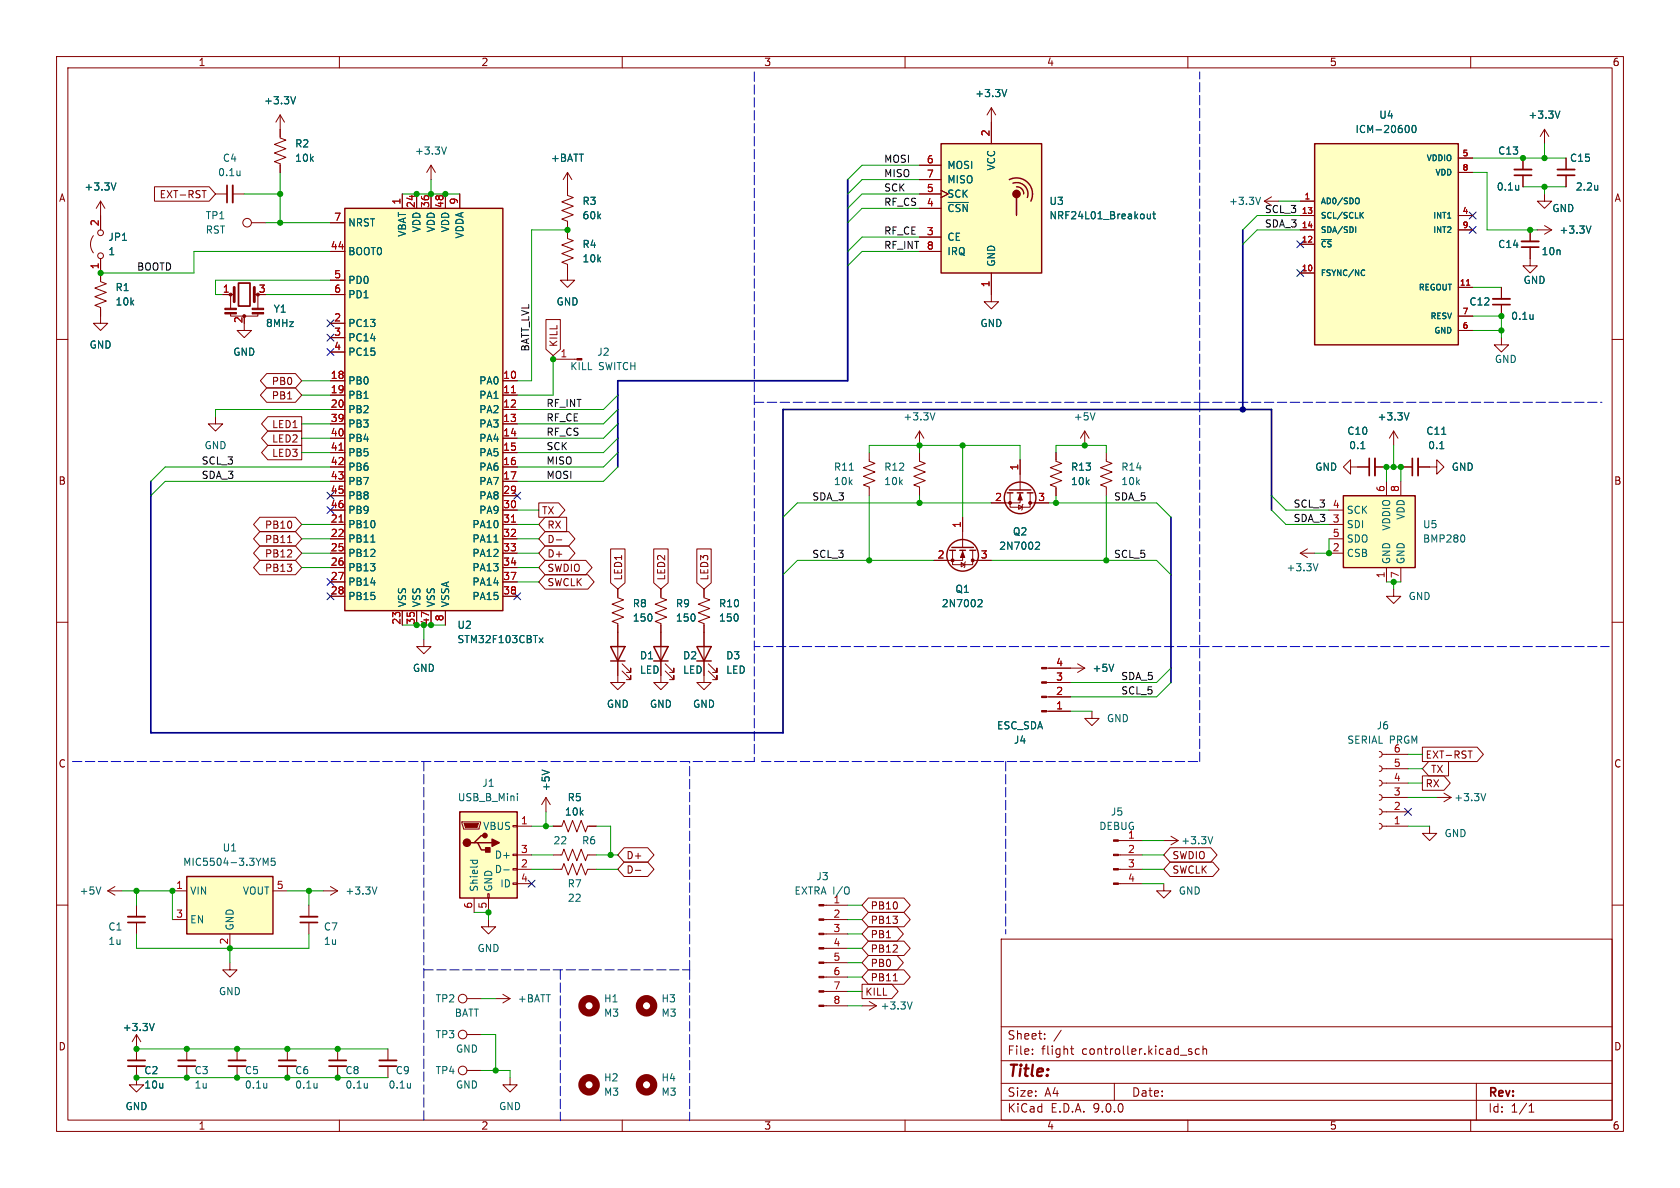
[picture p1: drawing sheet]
<svg xmlns="http://www.w3.org/2000/svg" width="297mm" height="210mm" viewBox="0 0 297 210" stroke-linecap="round" stroke-linejoin="round" font-family="sans-serif">
<g fill="none" stroke="#840000" stroke-width=".18">
<path d="M10 10h277v190h-277zM12 12h273v186h-273zM60 10v2M110 10v2M160 10v2M210 10v2M260 10v2M44.4 39.4h2.6M273 22.9l-.7 1.2M273 22.9l.8 1.2M273 22.9v2.5M276.9 27.9v2.1"/>
<path d="M276.9 31v2M10 60h2M285 60h2M178.6 87.1v2.6h3.5v-2.6M180.1 89.3l.6 .4-.6 .3zM180.3 87.1v1.8h-5M180.3 81.3v5.3M180.8 89.2l-.1 .1v.7l-.1 .2M182.1 88.9h3.3M240 82.6h2.1M243.1 82.6h2M10 110h2"/>
<path d="M285 110h2M97.8 151.1h1.5l.4-1 .8 2 .7-2 .8 2 .7-2 .8 2 .4-1h1.5M197.7 148.6h4.2M197.7 151.1h4.2M197.7 153.7h4.2M197.7 156.2h4.2M205.7 156.2v1.3h1.3l-1.3 1.3-1.2-1.3h1.2M10 160h2M24.1 160v2.1M24.1 163.1v2M40.6 170.2v1.3h1.3l-1.3 1.2-1.2-1.2h1.2M177 166h108v32h-108z"/>
<path d="M285 160h2M60 198v2M110 198v2M160 198v2M177 194.5h108M177 191.5h108M177 187.5h108M177 181.5h108M182.5 186.3v.1M182.5 185.5v.1M184.7 183.6v.1M184.7 182.8v.1"/>
<path d="M187.6 182.1l-1.3 2M189.2 185.4h.6M189.5 184.9v1.3l.3 .2M197 191.5v3M210 198v2M210.3 185.4l.4 .1M210.3 185.9l.4 .1v.2l-.2 .2h-.3M212 185.5l-.4-.1-.3 .3v.4l.2 .2h.5M212.7 185.5l.2-.1 .3 .1 .1 .9M212.7 184.9v1.5M260 198v2M261 191.5v6.5"/>
<path d="M270.3 196.6h.9M270.3 195.5l.4-.4v1.5"/>
<circle cx="43.7" cy="39.4" r=".76"/>
</g>
<path d="M275.3 31h3.1M242.1 81v3.1M22.6 163.1h3.1" fill="none" stroke="#840000" stroke-width=".3"/>
<path d="M275.3 30h3.1M243.1 81v3.1M22.6 162.1h3.1" fill="none" stroke="#840000" stroke-width=".33"/>
<path d="M275.8 19.6l-.5 1.3M282.5 32.8v.8M282.5 33.5h-.1M240.6 79.3h.7M183.2 95.8l.5 .1 .1 .3-.8 .9h.8" fill="none" stroke="#006464" stroke-width=".18"/>
<g fill="none" stroke="#840000" stroke-width=".25">
<path d="M178.1 87.1h1M178.4 86.6h3.8M179.8 87.1h1M181.6 87.1h1"/>
<circle cx="180.3" cy="88" r="2.79"/>
</g>
<g fill="#840000" stroke="#840000" stroke-width=".18">
<path d="M180.3 87.4l.4 1h-.7z"/>
<path d="M196.8 148.5h.9v.2h-.9z"/>
<path d="M196.8 151h.9v.3h-.9z"/>
<path d="M196.8 153.5h.9v.3h-.9z"/>
<path d="M196.8 156.1h.9v.2h-.9z"/>
<circle cx="182.1" cy="88.9" r=".25"/>
<circle cx="178.6" cy="88.9" r=".25"/>
</g>
<path d="M232.4 25.4h25.4v35.6h-25.4z" fill="#ffffc2"/>
<path d="M232.4 25.4h25.4v35.6h-25.4z" fill="none" stroke="#840000" stroke-width=".25"/>
<g fill="none" stroke="#840000" stroke-width=".18">
<path d="M38.1 34.3h2M41.1 34.3h2.1M229.9 35.6h2.5M229.9 38.1h2.5M257.8 38.1h2.5M257.8 27.9h2.5M257.8 30.5h2.5M269.2 27.9v2.1M269.2 31v2M273 34.3v1.3h1.3l-1.3 1.2-1.2-1.2h1.2M273 39.9l1.3 .7M229.9 40.6h2.5"/>
<path d="M229.9 43.2h2.5M229.9 48.3h2.5M257.8 40.6h2.5M257.8 50.8h2.5M257.8 55.9h2.5M257.8 58.4h2.5M271.8 40.6h2.5M274.3 40.6l-1.3 .8M186.7 80v1.5l1 .4-2 .8 2 .7-2 .8 2 .8-2 .7 1 .4v1.5M243.8 137.9l.4 .2 .1 .3-.1 .4-.4 .1M243.8 135.4l.4 .1 .1 .4-.1 .3-.4 .2M243.8 132.8l.4 .2 .1 .4-.1 .3-.4 .2"/>
<path d="M244.3 138.4h4.6M244.3 135.9h4.6M244.3 133.4h4.6M96.5 141l-.7 1.2M96.5 141l.8 1.2M96.5 141v2.5M243.8 145.5l.4 .2 .1 .4-.1 .3-.4 .2M243.8 143l.4 .2 .1 .3-.1 .4-.4 .1M243.8 140.5l.4 .1 .1 .4-.1 .3-.4 .2M244.3 146.1h4.6M244.3 143.5h4.6M244.3 141h4.6"/>
<path d="M254 141h2.5M255.3 140.2l1.2 .8M256.5 141l-1.2 .7M68.6 185.4v2.1M68.6 188.5v2"/>
</g>
<g fill="none" stroke="#006464" stroke-width=".18">
<path d="M42.4 30.2v.9M42.4 30.9v.1M240.1 35l.2 .3v.6l-.2 .1M240.6 38l.4 .6M241 37.5l-.6 .6M248.8 22.2a.79 .79 0 0 1 0 1.2M249.7 22.3l.2-.1a.68 .68 0 0 1 .5 .6 .68 .68 0 0 1-.5 .6l-.2-.1-.1-.3zM268.5 32.8v.8M268.5 33.5h-.1M281.3 39.9l-.5 1.3M233.6 42.3h1.8M239.7 40.1v1"/>
<path d="M241.1 47.7l.2 .1M241.3 48.6l-.2 .1M95.8 136.1l1.3 .4M262.7 140.3l-.5 1.2M72.6 191.5v.8M72.6 192.2l-.1 .1"/>
</g>
<path d="M259.3 50.4h.6" fill="none" stroke="#a90000" stroke-width=".18"/>
<path d="M40.1 32.8v3M267.7 31h3.1M67.1 188.5h3" fill="none" stroke="#840000" stroke-width=".3"/>
<path d="M41.1 32.8v3M267.7 30h3.1M67.1 187.5h3" fill="none" stroke="#840000" stroke-width=".33"/>
<path d="M33 154.9h15.3v10.2h-15.3z" fill="#ffffc2"/>
<path d="M33 154.9h15.3v10.2h-15.3z" fill="none" stroke="#840000" stroke-width=".25"/>
<g fill="none" stroke="#840000" stroke-width=".18">
<path d="M223.5 35.6l1.3 .7M223.5 35.6h2.6M224.8 34.8l-1.3 .8M265.4 59.7v1.3h1.3l-1.3 1.2-1.2-1.2h1.2M265.4 50.8v2M265.4 53.8v2.1M270.5 43.7v3.3h1.3l-1.3 1.3-1.3-1.3h1.3M270.5 40.6v2.1M189.2 118.1h2.6M190.5 117.3l1.3 .8M191.8 118.1l-1.3 .8M246.4 104.1v1.3h1.2l-1.2 1.3-1.3-1.3h1.3"/>
<path d="M19 157.5h2.6M19 157.5l1.3 .7M20.3 156.7l-1.3 .8M30.5 157.5h2.5M48.3 157.5h2.5M97.8 153.7h1.5l.4-1 .8 2 .7-2 .8 2 .7-2 .8 2 .4-1h1.5M205.7 148.6h2.6M207 147.8l1.3 .8M208.3 148.6l-1.3 .8M252.7 146.1v1.2h1.3l-1.3 1.3-1.2-1.3h1.2M30.5 162.6h2.5M40.6 165.1v2.5"/>
<path d="M82.5 176.5h2.6M86.4 162.6v1.2h1.2l-1.2 1.3-1.3-1.3h1.3M87.6 176.5h2.6M88.9 175.8l1.3 .7M90.2 176.5l-1.3 .8M59.7 185.4v2.1M59.7 188.5v2M82.5 182.9h2.6M82.5 189.2h2.6M90.2 190.5v1.3h1.2l-1.2 1.2-1.3-1.2h1.3"/>
<circle cx="81.8" cy="176.5" r=".76"/>
<circle cx="81.8" cy="182.9" r=".76"/>
<circle cx="81.8" cy="189.2" r=".76"/>
</g>
<path d="M222.8 34.9l-.4 1.2M271 55.6v.9M271 56.3v.1M196.9 117.4l-.4 1.3M17.8 156.8l-.4 1.3M46.5 151.7l.5 .9 .4-.9v1.3M48.6 151.7h-.6l-.1 .6 .2-.1 .4 .1 .2 .1-.1 .5-.2 .1-.5-.1M214.4 147.9l-.4 1.3M64.9 191.5v.8M64.9 192.2v.1" fill="none" stroke="#006464" stroke-width=".18"/>
<g fill="none" stroke="#840000" stroke-width="1.3">
<circle cx="104.1" cy="177.8" r="1.27"/>
<circle cx="114.3" cy="177.8" r="1.27"/>
<circle cx="104.1" cy="191.8" r="1.27"/>
<circle cx="114.3" cy="191.8" r="1.27"/>
</g>
<path d="M263.9 53.8h3.1M269 43.7h3M58.2 188.5h3" fill="none" stroke="#840000" stroke-width=".3"/>
<path d="M263.9 52.8h3.1M269 42.7h3M58.2 187.5h3" fill="none" stroke="#840000" stroke-width=".33"/>
<path d="M237.5 87.6h12.7v12.7h-12.7z" fill="#ffffc2"/>
<path d="M237.5 87.6h12.7v12.7h-12.7z" fill="none" stroke="#840000" stroke-width=".25"/>
<g fill="none" stroke="#840000" stroke-width=".18">
<path d="M76.2 29.2l-.8 1.3M76.2 29.2l.8 1.3M76.2 29.2v2.6M100.3 33v1.5l1 .4-2 .8 2 .7-2 .8 2 .8-2 .7 1 .4v1.5M39.4 52.1h1.9M40.8 55.4v.5h4.8v-.5M40.8 52.1v2.4M43.2 57.2v1.2h1.2l-1.2 1.3-1.3-1.3h1.3M45.1 52.1h.6M45.6 52.1v2.5M38.1 73.7v1.2h1.3l-1.3 1.3-1.3-1.3h1.3M97.8 63.5h4.2"/>
<path d="M246.4 76.2l-.8 1.3M246.4 76.2l.7 1.3M246.4 76.2v2.5M229.9 97.8h2.5M229.9 97.8l1.2 .8M231.1 97l-1.2 .8M234.9 90.2h2.6M234.9 92.7h2.6M234.9 95.3h2.6M234.9 97.8h2.6M238.8 82.6v-1.3l-1.3 1.3 1.3 1.2v-1.2h1.2M245.1 85.1v2.5"/>
<path d="M247.6 85.1v2.5M247.6 82.6h2.1M250.7 82.6h3.3v-1.3l1.3 1.3-1.3 1.2v-1.2M245.1 100.3v2.6M247.6 100.3v2.6M57.1 157.5h2.6M58.4 156.7l1.3 .8M59.7 157.5l-1.3 .7M97.8 146.1h1.5l.4-1.1 .8 2.1 .7-2.1 .8 2.1 .7-2.1 .8 2.1 .4-1h1.5M54.6 160v2.1M54.6 163.1v2M145.6 160h4.3"/>
<path d="M145.6 162.6h4.3M145.6 165.1h4.3M145.6 167.6h4.3M145.6 170.2h4.3M145.6 172.7h4.3M145.6 175.3h4.3M145.6 177.8h4.3M152.4 177.8h2.5M153.7 177l1.2 .8M154.9 177.8l-1.2 .8"/>
</g>
<path d="M78.9 26l-.4 1.2M249.1 73l-.4 1.2M254.5 79.3h.8M254.9 76.8h.7M233 99.6l-.4 1.3M258.8 94.6l.1 .4-.1 .8M66.6 156.8l-.4 1.3M150.1 157v.9M161.3 177.1l-.5 1.3" fill="none" stroke="#006464" stroke-width=".18"/>
<g fill="#840000" stroke="#840000" stroke-width=".18">
<path d="M144.8 159.9h.8v.2h-.8z"/>
<path d="M144.8 162.4h.8v.3h-.8z"/>
<path d="M144.8 165h.8v.2h-.8z"/>
<path d="M144.8 167.5h.8v.3h-.8z"/>
<path d="M144.8 170.1h.8v.2h-.8z"/>
<path d="M144.8 172.6h.8v.2h-.8z"/>
<path d="M144.8 175.1h.8v.3h-.8z"/>
<path d="M144.8 177.7h.8v.2h-.8z"/>
<path d="M102 63.4h.9v.2h-.9z"/>
<path d="M39.8 54.5h2v.2h-2z"/>
<path d="M39.8 55.2h2v.3h-2z"/>
<path d="M44.6 54.5h2v.2h-2z"/>
<path d="M44.6 55.2h2v.3h-2z"/>
<circle cx="40.8" cy="52.1" r=".25"/>
<circle cx="43.2" cy="55.9" r=".25"/>
</g>
<path d="M42.2 50h2v4.1h-2zM249.7 81v3.1M53.1 163.1h3" fill="none" stroke="#840000" stroke-width=".3"/>
<path d="M250.7 81v3.1M53.1 162.1h3" fill="none" stroke="#840000" stroke-width=".33"/>
<path d="M41.4 50.8v2.5M45 50.8v2.5" fill="none" stroke="#840000" stroke-width=".51"/>
<path d="M81.3 143.5h10.1v15.3h-10.1z" fill="#ffffc2"/>
<path d="M81.3 143.5h10.1v15.3h-10.1zM83.8 149h.7l.6 1.2h1.3M84.5 149h2.5M85.7 147.7h-.6l-1.3 1.3h-.6" fill="none" stroke="#840000" stroke-width=".25"/>
<g fill="none" stroke="#840000" stroke-width=".18">
<path d="M100.3 30.5l-.7 1.3M100.3 30.5l.8 1.3M100.3 30.5v2.5M100.3 40.6v1.6l1 .3-2 .8 2 .8-2 .7 2 .8-2 .8 1 .3v2.8h1.3l-1.3 1.3-1.2-1.3h1.2M74.9 113v1.3h1.3l-1.3 1.3-1.2-1.3h1.2M81.7 145.3h3.3v.2l-.3 1.1h-2.8zM83.8 158.8v2.5M86.2 158h.3v.8h-.3zM86.4 158.8v2.5M90.7 145.9h.7v.3h-.7zM90.7 151h.7v.3h-.7zM90.7 153.5h.7v.3h-.7z"/>
<path d="M90.7 156.1h.7v.2h-.7zM91.4 146.1h2.6M91.4 151.1h2.6M91.4 153.7h2.6M91.4 156.2h2.6M24.1 182.9v4.6M24.1 188.5v2M24.1 182.9l-.7 1.3M24.1 182.9l.8 1.3"/>
</g>
<path d="M82 145.5h2.6l-.3 .8h-2z" fill="#840000" stroke="#840000" stroke-width=".18"/>
<g fill="#840000" stroke="#840000" stroke-width=".25">
<path d="M85.9 149.9h.7v.7h-.7z"/>
<path d="M87 148.3l1.3 .7-1.3 .6z"/>
<circle cx="82.5" cy="149" r=".63"/>
<circle cx="85.7" cy="147.7" r=".38"/>
</g>
<path d="M83.1 152.1h1.3M83.6 152.1v.3M84.3 152.1l.1 .3M89.1 153.8h.9M91.5 140.3v.1M91.5 140.7v.8M27.3 180.9l-.5 1.3" fill="none" stroke="#006464" stroke-width=".18"/>
<path d="M22.6 188.5h3.1" fill="none" stroke="#840000" stroke-width=".3"/>
<path d="M22.6 187.5h3.1" fill="none" stroke="#840000" stroke-width=".33"/>
<path d="M61 36.8h27.9v71.2h-27.9z" fill="#ffffc2"/>
<path d="M61 36.8h27.9v71.2h-27.9zM107.9 114.3h2.6l-1.3 2.5zM107.9 116.8h2.6" fill="none" stroke="#840000" stroke-width=".25"/>
<g fill="none" stroke="#840000" stroke-width=".18">
<path d="M58.4 39.4h2.6M71.1 34.3v2.5M73.7 34.3v2.5M76.2 34.3v2.5M78.7 34.3v2.5M81.3 34.3v2.5M58.4 44.5h2.6M58.4 49.5h2.6M58.4 52.1h2.6M58.4 57.2h2.6M58.4 59.7h2.6M58.4 62.2h2.6"/>
<path d="M58.4 67.3h2.6M58.4 69.9h2.6M58.4 72.4h2.6M58.4 74.9h2.6M58.4 77.5h2.6M88.9 67.3h2.5M88.9 69.9h2.5M88.9 72.4h2.5M88.9 74.9h2.5M88.9 77.5h2.5M58.4 80h2.6M58.4 82.6h2.6"/>
<path d="M58.4 85.1h2.6M58.4 87.6h2.6M58.4 90.2h2.6M58.4 92.7h2.6M58.4 95.3h2.6M58.4 97.8h2.6M88.9 80h2.5M88.9 82.6h2.5M88.9 85.1h2.5M88.9 87.6h2.5M88.9 90.2h2.5M88.9 92.7h2.5"/>
<path d="M88.9 95.3h2.5M88.9 97.8h2.5M58.4 100.3h2.6M58.4 102.9h2.6M58.4 105.4h2.6M71.1 108v2.5M73.7 108v2.5M76.2 108v2.5M78.7 108v2.5M88.9 100.3h2.5M88.9 102.9h2.5M88.9 105.4h2.5"/>
<path d="M109.2 104.1v1.6l1 .3-2 .8 2 .8-2 .7 2 .8-2 .8 1 .3v9.2M110 118.6l1.5 1.5v-.7v.7h-.8M110 117.3l1.5 1.6v-.8v.8h-.8M116.8 104.1v1.6l1.1 .3-2.1 .8 2.1 .8-2.1 .7 2.1 .8-2.1 .8 1 .3v1.6M116.8 119.4v1.3h1.3l-1.3 1.2-1.2-1.2h1.2M124.5 104.1v1.6l1 .3-2.1 .8 2.1 .8-2.1 .7 2.1 .8-2.1 .8 1.1 .3v1.6"/>
</g>
<path d="M59.9 79.6h.8M90.4 69.4h.7M59.9 92.3h.8M90.4 92.3h.7" fill="none" stroke="#a90000" stroke-width=".18"/>
<path d="M65.6 95.8h.7M87.3 95.8h.7M95.3 112.8l.7 .8M96 112.8l-.7 .8" fill="none" stroke="#006464" stroke-width=".18"/>
<path d="M166.4 25.4h17.7v22.9h-17.7z" fill="#ffffc2"/>
<g fill="none" stroke="#840000" stroke-width=".25">
<path d="M166.4 25.4h17.7v22.9h-17.7zM178.4 31.8a2.84 2.84 0 0 1 3.3 .5 2.84 2.84 0 0 1 .5 3.3M179.1 32.4a1.99 1.99 0 0 1 2 .5 1.99 1.99 0 0 1 .5 2M179.7 33a1.23 1.23 0 0 1 1.3 1.3M179.7 34.9v3.2M167.9 97.3h1M168.3 96.8h3.8M169.7 97.3h1M171.4 97.3h1.1M115.6 114.3h2.5l-1.3 2.5zM115.6 116.8h2.5M123.2 114.3h2.5l-1.2 2.5z"/>
<path d="M123.2 116.8h2.5"/>
<circle cx="170.2" cy="98.2" r="2.79"/>
</g>
<circle cx="179.7" cy="34.3" r=".63" fill="#840000" stroke="#840000" stroke-width=".25"/>
<g fill="none" stroke="#840000" stroke-width=".18">
<path d="M175.3 19.1v6.3M175.3 19.1l-.8 1.2M175.3 19.1l.7 1.2M17.8 35.6v5M17.8 35.6l-.8 1.2M17.8 35.6l.7 1.2M27.3 33h9.7l1.1 1.3-1.1 1.3h-9.7zM35.7 33.7h.7M49.5 20.3v4.1l1 .4-2 .7 2 .8-2 .8 2 .7-2 .8 1 .4v1.5M49.5 20.3l-.7 1.3M49.5 20.3l.8 1.3M58.4 39.4h2.6"/>
<path d="M71.1 34.3v2.5M73.7 34.3v2.5M76.2 34.3v2.5M78.7 34.3v2.5M81.3 34.3v2.5M100.3 33v1.3M100.3 39.4v2.5M162.6 29.2h3.8M162.6 31.8h3.8M162.6 34.3h3.8M162.6 36.8h3.8M166.4 33.7l1.2 .6-1.2 .6"/>
<path d="M229.9 35.6h2.5M229.9 38.1h2.5M257.8 38.1h2.5M257.8 27.9h2.5M257.8 30.5h2.5M269.2 27.9v2.1M269.2 31v2M276.9 27.9v2.1M276.9 31v2M16.5 41.7a2.54 2.54 0 0 0 0 3M17.8 45.7v4.1l1 .4-2 .7 2 .8-2 .8 2 .7-2 .8 1 .4v2.8h1.2l-1.2 1.2-1.3-1.2h1.3M39.4 52.1h1.2"/>
<path d="M58.4 44.5h2.6M58.4 52.1h2.6M58.4 49.5h2.6M58.4 57.2h2.6M58.4 59.7h2.6M96.5 56.5h2.6v5.3l-1.3 1.1-1.3-1.1zM100.3 47v1.3M162.6 41.9h3.8M162.6 44.5h3.8M175.3 48.3v5h1.2l-1.2 1.3-1.3-1.3h1.3M229.9 40.6h2.5M229.9 43.2h2.5"/>
<path d="M229.9 48.3h2.5M257.8 40.6h2.5M257.8 50.8h2.5M257.8 55.9h2.5M257.8 58.4h2.5M265.4 50.8v2M265.4 53.8v2.1M270.5 40.6v2.1M270.5 43.7v2M47.1 66h5.1l1.1 1.3-1.1 1.3h-5.1l-1.1-1.3zM47.1 68.6h5.1l1.1 1.3-1.1 1.2h-5.1l-1.1-1.2zM47.3 73.7h6v2.5h-6l-1.1-1.3z"/>
<path d="M47.3 76.2h6v2.5h-6l-1.1-1.2zM47.3 78.7h6v2.6h-6l-1.1-1.3zM58.4 62.2h2.6M58.4 67.3h2.6M58.4 69.9h2.6M58.4 72.4h2.6M58.4 74.9h2.6M58.4 77.5h2.6M88.9 67.3h2.5M88.9 69.9h2.5M88.9 72.4h2.5M88.9 74.9h2.5"/>
<path d="M88.9 77.5h2.5M162.6 76.2v2.5M162.6 76.2l-.8 1.3M162.6 76.2l.7 1.3M191.8 76.2l-.8 1.3M191.8 76.2l.7 1.3M191.8 76.2v2.5M45.9 99.1h6.3l1.1 1.2-1.1 1.3h-6.3l-1.1-1.3zM45.9 91.4h6.3l1.1 1.3-1.1 1.3h-6.3l-1.1-1.3zM45.9 96.5h6.3l1.1 1.3-1.1 1.3h-6.3l-1.1-1.3zM45.9 94h6.3l1.1 1.3-1.1 1.2h-6.3l-1.1-1.2zM50.8 95.9h.8"/>
<path d="M58.4 82.6h2.6M58.4 80h2.6M58.4 85.1h2.6M58.4 87.6h2.6M58.4 90.2h2.6M58.4 92.7h2.6M58.4 95.3h2.6M58.4 97.8h2.6M88.9 82.6h2.5M88.9 80h2.5M88.9 85.1h2.5M88.9 87.6h2.5"/>
<path d="M88.9 90.2h2.5M88.9 92.7h2.5M88.9 95.3h2.5M88.9 97.8h2.5M95.2 88.9h3.6l1.1 1.3-1.1 1.2h-3.6zM96.4 91.4h3.8v2.6h-3.8l-1.2-1.3zM96.4 94h4.1l1.1 1.3-1.1 1.2h-4.1l-1.2-1.2zM96.4 99.1h7.2l1.1 1.2-1.1 1.3h-7.2l-1.2-1.3zM96.4 96.5h4.1l1.1 1.3-1.1 1.3h-4.1l-1.2-1.3zM98.4 95.4h.9M107.9 97h2.6v6l-1.3 1.1-1.3-1.1zM115.6 97h2.5v6l-1.3 1.1-1.2-1.1z"/>
<path d="M123.2 97h2.5v6l-1.2 1.1-1.3-1.1zM153.7 80v1.5l1 .4-2 .8 2 .7-2 .8 2 .8-2 .7 1 .4v1.5M162.6 80v1.5l1 .4-2.1 .8 2.1 .7-2.1 .8 2.1 .8-2.1 .7 1.1 .4v1.5M168.4 97.3v2.5h3.6v-2.5M169.9 99.4l.7 .4-.7 .4zM170.2 97.3v1.8h-5.1M170.2 91.4v5.4M170.7 99.3l-.1 .1v.8l-.2 .1M172 99.1h3.3M175.3 88.9h2.5M180.3 81.3v2.5M182.9 88.9h2.5"/>
<path d="M186.7 80v1.3M186.7 86.4v1.2M195.6 80v1.5l1 .4-2 .8 2 .7-2 .8 2 .8-2 .7 1 .4v1.5M240 82.6h2.1M243.1 82.6h2M247.6 82.6h2.1M250.7 82.6h2M58.4 100.3h2.6M58.4 102.9h2.6M58.4 105.4h2.6M71.1 108v2.5M73.7 108v2.5"/>
<path d="M76.2 108v2.5M78.7 108v2.5M88.9 100.3h2.5M88.9 102.9h2.5M88.9 105.4h2.5M96.4 101.6h7.5l1.1 1.3-1.1 1.2h-7.5l-1.2-1.2zM109.2 116.8v3.9h1.3l-1.3 1.2-1.3-1.2h1.3M109.2 104.1v1.3M109.2 110.5v3.8M116.8 104.1v1.3M116.8 110.5v8.9M117.6 118.6l1.5 1.5v-.7v.7h-.7"/>
<path d="M117.6 117.3l1.5 1.6v-.8v.8h-.7M124.5 110.5v10.2h1.2l-1.2 1.2-1.3-1.2h1.3M124.5 104.1v1.3M125.2 118.6l1.5 1.5v-.7v.7h-.7M125.2 117.3l1.5 1.6v-.8v.8h-.7M185 118.1h4.2M185 125.7h4.2M185 123.2h4.2M185 120.7h4.2M193 125.7v1.3h1.3l-1.3 1.3-1.2-1.3h1.2M251.5 137.2h3.8l1.1 1.2-1.1 1.3h-3.8zM251.5 132.1h9.6l1.2 1.3-1.2 1.2h-9.6z"/>
<path d="M252.6 134.6h3.5v2.6h-3.5l-1.1-1.3zM259.5 132.8h.8M97.8 146.1h1.3M104.1 146.1h1.3M110.3 152.4h4.2l1.1 1.3-1.1 1.2h-4.2l-1.1-1.2zM110.3 149.9h4.2l1.1 1.2-1.1 1.3h-4.2l-1.1-1.3zM112.3 153.9h1M153.5 158.7h6.3l1.1 1.3-1.1 1.3h-6.3l-1.1-1.3zM206.9 152.4h7.5l1.1 1.3-1.1 1.2h-7.5l-1.2-1.2zM206.9 149.9h7.2l1.1 1.2-1.1 1.3h-7.2l-1.2-1.3zM152.4 174h5.3l1.1 1.3-1.1 1.2h-5.3zM153.5 161.3h6.3l1.1 1.3-1.1 1.2h-6.3l-1.1-1.2z"/>
<path d="M153.5 163.8h5.1l1.1 1.3-1.1 1.3h-5.1l-1.1-1.3zM153.5 171.4h6.3l1.1 1.3-1.1 1.3h-6.3l-1.1-1.3zM153.5 166.4h6.3l1.1 1.2-1.1 1.3h-6.3l-1.1-1.3zM153.5 168.9h5.1l1.1 1.3-1.1 1.3h-5.1l-1.1-1.3zM157.9 173.4h.7M24.1 188.5v3.3h1.3l-1.3 1.2-1.2-1.2h1.2M24.1 185.4v2.1M33 185.4v2.1M33 188.5v2M41.9 185.4v2.1M41.9 188.5v2M50.8 185.4v2.1"/>
<path d="M50.8 188.5v2"/>
<circle cx="17.8" cy="41.1" r=".51"/>
<circle cx="17.8" cy="45.2" r=".51"/>
</g>
<g fill="none" stroke="#006464" stroke-width=".18">
<path d="M52.3 17.1l-.5 1.3M178 15.8l-.4 1.3M275.8 19.6l-.5 1.3M20.5 32.3l-.4 1.3M167.6 35.8h3.6M202.8 37.8l.1 .8 .3 .1 .2-.1M203.4 37.8v.9M203.8 37.8h.5M204 37.4v1.1l.3 .2M240.1 35l.2 .3v.6l-.2 .1M240.6 38l.4 .6M241 37.5l-.6 .6"/>
<path d="M248.8 22.2a.79 .79 0 0 1 0 1.2M249.7 22.3l.2-.1a.68 .68 0 0 1 .5 .6 .68 .68 0 0 1-.5 .6l-.2-.1-.1-.3zM268.5 32.8v.8M268.5 33.5h-.1M281.3 39.9l-.5 1.3M282.5 32.8v.8M282.5 33.5h-.1M233.6 42.3h1.8M239.7 40.1v1M241.1 47.7l.2 .1M241.3 48.6l-.2 .1M271 55.6v.9"/>
<path d="M271 56.3v.1M165.3 73l-.4 1.2M193.6 73l-.4 1.2M240.6 79.3h.7M249.1 73l-.4 1.2M254.5 79.3h.8M254.9 76.8h.7M65.6 95.8h.7M87.3 95.8h.7M150.2 83.1h.7M183.2 95.8l.5 .1 .1 .3-.8 .9h.8M95.3 112.8l.7 .8"/>
<path d="M96 112.8l-.7 .8M173.1 106l.4 .1 .1 .3-.8 .9h.8M196.9 117.4l-.4 1.3M95.8 136.1l1.3 .4M27.3 180.9l-.5 1.3M47.2 191.5v.8M47.2 192.2l-.1 .1M56.1 191.5v.8M56.1 192.2l-.1 .1"/>
</g>
<g fill="#840000" stroke="#840000" stroke-width=".18">
<path d="M184.1 125.6h.9v.3h-.9z"/>
<path d="M184.1 123.1h.9v.2h-.9z"/>
<path d="M184.1 120.5h.9v.3h-.9z"/>
<path d="M184.1 118h.9v.2h-.9z"/>
<path d="M170.2 97.5l.4 1.1h-.8z"/>
<circle cx="172" cy="99.1" r=".25"/>
<circle cx="168.4" cy="99.1" r=".25"/>
</g>
<path d="M31.5 188.5h3M40.4 188.5h3M49.3 188.5h3" fill="none" stroke="#840000" stroke-width=".3"/>
<path d="M31.5 187.5h3M40.4 187.5h3M49.3 187.5h3" fill="none" stroke="#840000" stroke-width=".33"/>
<g fill="none" stroke="#0000c2" stroke-width=".18" stroke-dasharray="1.7 .6">
<path d="M133.3 12.7v121.9M133.3 71.1h78.8M212.1 71.1h71.1M212.1 71.1v-58.4M212.1 71.1v43.2M212.1 114.3h-78.8M212.1 114.3h72.4M74.9 134.6v63.5M133.3 134.6h-120.6M134.6 134.6h77.5M177.8 134.6v30.5M212.1 134.6v-20.3"/>
<path d="M74.9 171.5h47M99.1 171.5v26.6M121.9 171.5v-36.9M121.9 171.5v26.6"/>
</g>
<path d="M149.9 31.8v35.5h-40.7v15.3M219.7 40.6v31.8M26.7 85.1v44.4h111.7v-57.1h86.4v17.8M207 91.4v29.3" fill="none" stroke="#000084" stroke-width=".3"/>
<g fill="none" stroke="#009600" stroke-width=".18">
<path d="M43.2 34.3h6.3M47 39.4h11.4M49.5 30.5v8.9M71.1 34.3h10.2M76.2 31.8v2.5M162.6 34.3h-10.2l-2.5 2.5M162.6 36.8h-10.2l-2.5 2.6M162.6 31.8h-10.2l-2.5 2.5M162.6 29.2h-10.2l-2.5 2.6M226.1 35.6h3.8M229.9 38.1h-7.7l-2.5 2.5M260.3 27.9h16.6"/>
<path d="M260.3 30.5h2.6v10.1h8.9M269.2 33h7.7M273 25.4v2.5M273 33v1.3M47 52.1h11.4M58.4 44.5h-24.1v3.8h-16.5M58.4 49.5h-20.3v2.6h1.3M100.3 40.6h-6.3v26.7h-2.6M162.6 44.5h-10.2l-2.5 2.5M162.6 41.9h-10.2l-2.5 2.6M229.9 40.6h-7.7l-2.5 2.6M260.3 55.9h5.1v3.8"/>
<path d="M260.3 58.4h5.1M260.3 50.8h5.1M53.3 69.9h5.1M53.3 77.5h5.1M53.3 67.3h5.1M53.3 74.9h5.1M58.4 72.4h-20.3v1.3M97.8 62.9v7h-6.4M109.2 74.9l-2.5 2.6h-15.3M109.2 77.5l-2.5 2.5h-15.3M109.2 72.4l-2.5 2.5h-15.3M109.2 69.9l-2.5 2.5h-15.3"/>
<path d="M162.6 78.7v1.3M170.2 78.7v12.7M246.4 78.7v3.9M53.3 80h5.1M53.3 97.8h5.1M53.3 92.7h5.1M53.3 95.3h5.1M58.4 82.6h-29.2l-2.5 2.5M58.4 85.1h-29.2l-2.5 2.5M91.4 97.8h3.8M91.4 92.7h3.8M91.4 90.2h3.8"/>
<path d="M91.4 95.3h3.8M109.2 80l-2.5 2.6h-15.3M109.2 82.6l-2.5 2.5h-15.3M153.7 80v-1.3h26.6v2.6M153.7 87.6v11.5M162.6 87.6v1.3M165.1 99.1h-24.1l-2.6 2.5M175.3 88.9h-34.3l-2.6 2.5M175.3 99.1h29.2l2.5 2.5M185.4 88.9h19.1l2.5 2.5M186.7 80v-1.3h8.9v1.3M186.7 87.6v1.3"/>
<path d="M195.6 87.6v11.5M224.8 90.2l2.5 2.5h7.6M224.8 87.6l2.5 2.6h7.6M234.9 95.3v2.5h-2.5M245.1 85.1v-2.5h2.5v2.5M53.3 100.3h5.1M71.1 110.5h3.8v2.5M76.2 110.5h2.5M91.4 102.9h3.8M91.4 100.3h3.8M207 118.1l-2.5 2.6h-15.3M245.1 102.9h2.5"/>
<path d="M246.4 102.9v1.2M189.2 125.7h3.8M207 120.7l-2.5 2.5h-15.3M248.9 135.9h2.6M248.9 133.4h2.6M248.9 138.4h2.6M21.6 157.5h8.9v5.1M24.1 157.5v2.5M50.8 157.5h6.3M54.6 157.5v2.5M94 146.1h3.8M94 151.1h3.8"/>
<path d="M94 153.7h3.8M96.5 143.5v2.6M105.4 146.1h2.5v5M105.4 151.1h3.8M105.4 153.7h3.8M201.9 151.1h3.8M201.9 153.7h3.8M201.9 148.6h3.8M201.9 156.2h3.8M248.9 146.1h3.8M248.9 141h5.1M24.1 165.1v2.5h30.5v-2.5"/>
<path d="M40.6 167.6v2.6M83.8 161.3h2.6v1.3M85.1 176.5h2.5M149.9 167.6h2.5M149.9 160h2.5M149.9 162.6h2.5M149.9 170.2h2.5M149.9 165.1h2.5M149.9 175.3h2.5M149.9 177.8h2.5M149.9 172.7h2.5M24.1 185.4h44.5"/>
<path d="M24.1 190.5h44.5M85.1 189.2h5.1v1.3M85.1 182.9h2.5v6.3"/>
</g>
<g fill="none" stroke="#000084" stroke-width=".18">
<path d="M259.7 37.5l1.3 1.2M261 37.5l-1.3 1.2M57.8 59.1l1.2 1.2M57.8 56.5l1.2 1.3M59 59.1l-1.2 1.2M59 56.5l-1.2 1.3M229.3 42.6l1.2 1.2M229.3 47.7l1.2 1.2M230.5 42.6l-1.2 1.2M230.5 47.7l-1.2 1.2M259.7 40l1.3 1.2M261 40l-1.3 1.2"/>
<path d="M57.8 61.6l1.2 1.2M59 61.6l-1.2 1.2M57.8 89.6l1.2 1.2M57.8 87l1.2 1.2M59 89.6l-1.2 1.2M59 87l-1.2 1.2M90.8 87l1.2 1.2M92 87l-1.2 1.2M57.8 102.3l1.2 1.2M57.8 104.8l1.2 1.2M59 102.3l-1.2 1.2M59 104.8l-1.2 1.2"/>
<path d="M90.8 104.8l1.2 1.2M92 104.8l-1.2 1.2M93.4 155.6l1.2 1.2M94.6 155.6l-1.2 1.2M248.3 142.9l1.2 1.2M249.5 142.9l-1.2 1.2"/>
</g>
<path d="M259.3 50.4h.6M59.9 79.6h.8M90.4 69.4h.7M59.9 92.3h.8M90.4 92.3h.7" fill="none" stroke="#a90000" stroke-width=".18"/>
<g fill="#009600" stroke="#009600" stroke-width=".18">
<circle cx="273" cy="27.9" r=".46"/>
<circle cx="273" cy="33" r=".46"/>
<circle cx="269.2" cy="27.9" r=".46"/>
<circle cx="270.5" cy="40.6" r=".46"/>
<circle cx="186.7" cy="88.9" r=".46"/>
<circle cx="191.8" cy="78.7" r=".46"/>
<circle cx="245.1" cy="82.6" r=".46"/>
<circle cx="246.4" cy="82.6" r=".46"/>
<circle cx="234.9" cy="97.8" r=".46"/>
<circle cx="246.4" cy="102.9" r=".46"/>
<circle cx="195.6" cy="99.1" r=".46"/>
<circle cx="265.4" cy="58.4" r=".46"/>
<circle cx="247.6" cy="82.6" r=".46"/>
<circle cx="265.4" cy="55.9" r=".46"/>
<circle cx="153.7" cy="99.1" r=".46"/>
<circle cx="170.2" cy="78.7" r=".46"/>
<circle cx="162.6" cy="78.7" r=".46"/>
<circle cx="162.6" cy="88.9" r=".46"/>
<circle cx="24.1" cy="190.5" r=".46"/>
<circle cx="41.9" cy="190.5" r=".46"/>
<circle cx="41.9" cy="185.4" r=".46"/>
<circle cx="33" cy="190.5" r=".46"/>
<circle cx="50.8" cy="185.4" r=".46"/>
<circle cx="59.7" cy="185.4" r=".46"/>
<circle cx="33" cy="185.4" r=".46"/>
<circle cx="24.1" cy="157.5" r=".46"/>
<circle cx="24.1" cy="185.4" r=".46"/>
<circle cx="50.8" cy="190.5" r=".46"/>
<circle cx="59.7" cy="190.5" r=".46"/>
<circle cx="54.6" cy="157.5" r=".46"/>
<circle cx="30.5" cy="157.5" r=".46"/>
<circle cx="40.6" cy="167.6" r=".46"/>
<circle cx="96.5" cy="146.1" r=".46"/>
<circle cx="87.6" cy="189.2" r=".46"/>
<circle cx="86.4" cy="161.3" r=".46"/>
<circle cx="107.9" cy="151.1" r=".46"/>
<circle cx="17.8" cy="48.3" r=".46"/>
<circle cx="73.7" cy="34.3" r=".46"/>
<circle cx="78.7" cy="34.3" r=".46"/>
<circle cx="76.2" cy="34.3" r=".46"/>
<circle cx="97.8" cy="63.5" r=".46"/>
<circle cx="100.3" cy="40.6" r=".46"/>
<circle cx="73.7" cy="110.5" r=".46"/>
<circle cx="76.2" cy="110.5" r=".46"/>
<circle cx="49.5" cy="34.3" r=".46"/>
<circle cx="49.5" cy="39.4" r=".46"/>
</g>
<circle cx="219.7" cy="72.4" r=".46" fill="#000084" stroke="#000084" stroke-width=".18"/>
<text font-size="2.8" fill="#840000" x="178" y="190.9">Title:</text>
<g font-size="2.1" fill="#840000">
<text x="178" y="184">Sheet:</text>
<text x="178" y="186.7">File:</text>
<text x="184.1" y="186.7">flight</text>
<text x="191.3" y="186.7">controller.kicad_sch</text>
<text x="178" y="196.9">KiCad</text>
<text x="178" y="194.1">Size:</text>
<text x="184.7" y="194.1">A4</text>
<text x="185.7" y="196.9">E.D.A.</text>
<text x="193.3" y="196.9">9.0.0</text>
<text x="200" y="194.1">Date:</text>
<text x="263" y="194.3">Rev:</text>
<text x="263" y="196.9">Id:</text>
<text x="267.1" y="196.9">1/1</text>
</g>
<g font-size="1.8" fill="#840000">
<text x="35" y="11.9">1</text>
<text x="85" y="11.9">2</text>
<text x="135" y="11.9">3</text>
<text x="185" y="11.9">4</text>
<text x="235" y="11.9">5</text>
<text x="285" y="11.9">6</text>
<text x="10.3" y="35.9">A</text>
<text x="28.1" y="35.2">EXT-RST</text>
<text x="285.3" y="35.9">A</text>
<text x="98.7" y="61.4" transform="rotate(-90 98.7 61.4)">KILL</text>
<text x="48" y="68.3">PB0</text>
<text x="48" y="70.8">PB1</text>
<text x="48" y="75.9">LED1</text>
<text x="48" y="78.4">LED2</text>
<text x="48" y="81">LED3</text>
<text x="10.3" y="85.9">B</text>
<text x="285.3" y="85.9">B</text>
<text x="46.7" y="93.7">PB10</text>
<text x="95.7" y="91.1">TX</text>
<text x="96.7" y="93.7">RX</text>
<text x="46.7" y="101.3">PB13</text>
<text x="46.7" y="98.7">PB12</text>
<text x="46.7" y="96.2">PB11</text>
<text x="96.7" y="96.2">D-</text>
<text x="96.7" y="101.3">SWDIO</text>
<text x="96.7" y="98.7">D+</text>
<text x="96.7" y="103.8">SWCLK</text>
<text x="110.2" y="102.7" transform="rotate(-90 110.2 102.7)">LED1</text>
<text x="117.8" y="102.7" transform="rotate(-90 117.8 102.7)">LED2</text>
<text x="125.4" y="102.7" transform="rotate(-90 125.4 102.7)">LED3</text>
<text x="10.3" y="135.9">C</text>
<text x="251.9" y="134.3">EXT-RST</text>
<text x="252.9" y="136.8">TX</text>
<text x="285.3" y="135.9">C</text>
<text x="251.9" y="139.4">RX</text>
<text x="110.6" y="154.6">D-</text>
<text x="110.6" y="152.1">D+</text>
<text x="207.2" y="154.6">SWCLK</text>
<text x="207.2" y="152.1">SWDIO</text>
<text x="153.8" y="161">PB10</text>
<text x="153.8" y="163.5">PB13</text>
<text x="153.8" y="166.1">PB1</text>
<text x="153.8" y="173.7">PB11</text>
<text x="153.8" y="168.6">PB12</text>
<text x="153.8" y="171.1">PB0</text>
<text x="152.9" y="176.2">KILL</text>
<text x="10.3" y="185.9">D</text>
<text x="285.3" y="185.9">D</text>
<text x="35" y="199.9">1</text>
<text x="85" y="199.9">2</text>
<text x="135" y="199.9">3</text>
<text x="185" y="199.9">4</text>
<text x="235" y="199.9">5</text>
<text x="285" y="199.9">6</text>
</g>
<g font-size="1.8" fill="#006464">
<text x="172.3" y="17.4">+3.3V</text>
<text x="46.6" y="18.6">+3.3V</text>
<text x="239.5" y="23.7">ICM-20600</text>
<text x="243.7" y="21.2">U4</text>
<text x="270.1" y="21.2">+3.3V</text>
<text x="39.3" y="28.8">C4</text>
<text x="52.1" y="26.3">R2</text>
<text x="52.1" y="28.8">10k</text>
<text x="73.3" y="27.5">+3.3V</text>
<text x="97.3" y="28.8">+BATT</text>
<text x="264.8" y="27.5">C13</text>
<text x="277.5" y="28.8">C15</text>
<text x="14.8" y="33.9">+3.3V</text>
<text x="38.5" y="31.3">0.1u</text>
<text x="167.4" y="30.1">MOSI</text>
<text x="167.4" y="32.6">MISO</text>
<text x="167.4" y="35.2">SCK</text>
<text x="176.1" y="30.2" transform="rotate(-90 176.1 30.2)">VCC</text>
<text x="264.5" y="33.9">0.1u</text>
<text x="278.5" y="33.9">2.2u</text>
<text x="36.3" y="39">TP1</text>
<text x="36.3" y="41.5">RST</text>
<text x="61.5" y="40.2">NRST</text>
<text x="72" y="42" transform="rotate(-90 72 42)">VBAT</text>
<text x="74.5" y="41.2" transform="rotate(-90 74.5 41.2)">VDD</text>
<text x="77.1" y="41.2" transform="rotate(-90 77.1 41.2)">VDD</text>
<text x="79.6" y="41.2" transform="rotate(-90 79.6 41.2)">VDD</text>
<text x="102.9" y="36.4">R3</text>
<text x="102.9" y="39">60k</text>
<text x="167.4" y="37.7">~{CSN}</text>
<text x="185.4" y="36.4">U3</text>
<text x="185.4" y="39">NRF24L01_Breakout</text>
<text x="217.2" y="36.4">+3.3V</text>
<text x="274.3" y="37.7">GND</text>
<text x="275.6" y="41.5">+3.3V</text>
<text x="19.1" y="42.8">JP1</text>
<text x="19.1" y="45.3">1</text>
<text x="61.5" y="45.3">BOOT0</text>
<text x="82.1" y="42.3" transform="rotate(-90 82.1 42.3)">VDDA</text>
<text x="102.9" y="44">R4</text>
<text x="102.9" y="46.6">10k</text>
<text x="167.4" y="42.8">CE</text>
<text x="167.4" y="45.3">IRQ</text>
<text x="176.1" y="47.2" transform="rotate(-90 176.1 47.2)">GND</text>
<text x="264.8" y="44">C14</text>
<text x="272.4" y="45.3">10n</text>
<text x="20.3" y="51.7">R1</text>
<text x="61.5" y="50.4">PD0</text>
<text x="61.5" y="52.9">PD1</text>
<text x="269.2" y="50.4">GND</text>
<text x="20.3" y="54.2">10k</text>
<text x="46.9" y="58">8MHz</text>
<text x="48.3" y="55.5">Y1</text>
<text x="61.5" y="58">PC13</text>
<text x="98.3" y="54.2">GND</text>
<text x="173.2" y="58">GND</text>
<text x="259.7" y="54.2">C12</text>
<text x="267.1" y="56.7">0.1u</text>
<text x="15.7" y="61.8">GND</text>
<text x="41.1" y="63.1">GND</text>
<text x="61.5" y="60.6">PC14</text>
<text x="61.5" y="63.1">PC15</text>
<text x="100.7" y="65.6">KILL</text>
<text x="105.5" y="63.1">J2</text>
<text x="105.8" y="65.6">SWITCH</text>
<text x="264.2" y="64.4">GND</text>
<text x="61.5" y="68.2">PB0</text>
<text x="61.5" y="70.7">PB1</text>
<text x="84.6" y="68.2">PA0</text>
<text x="84.6" y="70.7">PA1</text>
<text x="61.5" y="73.3">PB2</text>
<text x="61.5" y="75.8">PB3</text>
<text x="84.6" y="73.3">PA2</text>
<text x="84.6" y="75.8">PA3</text>
<text x="159.6" y="74.5">+3.3V</text>
<text x="189.7" y="74.5">+5V</text>
<text x="238.1" y="77.1">C10</text>
<text x="243.4" y="74.5">+3.3V</text>
<text x="252.1" y="77.1">C11</text>
<text x="36.1" y="79.6">GND</text>
<text x="61.5" y="78.3">PB4</text>
<text x="61.5" y="80.9">PB5</text>
<text x="61.5" y="83.4">PB6</text>
<text x="84.6" y="78.3">PA4</text>
<text x="84.6" y="80.9">PA5</text>
<text x="84.6" y="83.4">PA6</text>
<text x="147.3" y="83.4">R11</text>
<text x="156.2" y="83.4">R12</text>
<text x="189.2" y="83.4">R13</text>
<text x="198.1" y="83.4">R14</text>
<text x="232.4" y="83.4">GND</text>
<text x="238.4" y="79.6">0.1</text>
<text x="252.4" y="79.6">0.1</text>
<text x="256.5" y="83.4">GND</text>
<text x="61.5" y="86">PB7</text>
<text x="61.5" y="88.5">PB8</text>
<text x="84.6" y="86">PA7</text>
<text x="84.6" y="88.5">PA8</text>
<text x="147.3" y="86">10k</text>
<text x="156.2" y="86">10k</text>
<text x="189.2" y="86">10k</text>
<text x="198.1" y="86">10k</text>
<text x="61.5" y="91">PB9</text>
<text x="61.5" y="93.6">PB10</text>
<text x="83.4" y="93.6">PA10</text>
<text x="84.6" y="91">PA9</text>
<text x="179" y="94.8">Q2</text>
<text x="238" y="91">SCK</text>
<text x="238" y="93.6">SDI</text>
<text x="246" y="93.9" transform="rotate(-90 246 93.9)">VDDIO</text>
<text x="248.5" y="92" transform="rotate(-90 248.5 92)">VDD</text>
<text x="251.5" y="93.6">U5</text>
<text x="61.5" y="96.1">PB11</text>
<text x="61.5" y="98.7">PB12</text>
<text x="61.5" y="101.2">PB13</text>
<text x="83.4" y="96.1">PA11</text>
<text x="83.4" y="98.7">PA12</text>
<text x="83.4" y="101.2">PA13</text>
<text x="176.5" y="97.4">2N7002</text>
<text x="227.3" y="101.2">+3.3V</text>
<text x="238" y="96.1">SDO</text>
<text x="238" y="98.7">CSB</text>
<text x="246" y="99.8" transform="rotate(-90 246 99.8)">GND</text>
<text x="248.5" y="99.8" transform="rotate(-90 248.5 99.8)">GND</text>
<text x="251.5" y="96.1">BMP280</text>
<text x="61.5" y="103.7">PB14</text>
<text x="61.5" y="106.3">PB15</text>
<text x="72" y="107.4" transform="rotate(-90 72 107.4)">VSS</text>
<text x="74.5" y="107.4" transform="rotate(-90 74.5 107.4)">VSS</text>
<text x="77.1" y="107.4" transform="rotate(-90 77.1 107.4)">VSS</text>
<text x="79.6" y="107.4" transform="rotate(-90 79.6 107.4)">VSSA</text>
<text x="83.4" y="103.7">PA14</text>
<text x="83.4" y="106.3">PA15</text>
<text x="111.8" y="107.5">R8</text>
<text x="119.4" y="107.5">R9</text>
<text x="127" y="107.5">R10</text>
<text x="166.4" y="107.5">2N7002</text>
<text x="168.8" y="105">Q1</text>
<text x="248.9" y="106.3">GND</text>
<text x="80.8" y="113.9">STM32F103CBTx</text>
<text x="80.8" y="111.4">U2</text>
<text x="111.8" y="110.1">150</text>
<text x="119.4" y="110.1">150</text>
<text x="127" y="110.1">150</text>
<text x="72.9" y="119">GND</text>
<text x="113" y="116.8">D1</text>
<text x="113" y="119.3">LED</text>
<text x="120.7" y="116.8">D2</text>
<text x="120.7" y="119.3">LED</text>
<text x="128.3" y="116.8">D3</text>
<text x="128.3" y="119.3">LED</text>
<text x="193" y="119">+5V</text>
<text x="107.2" y="125.3">GND</text>
<text x="114.8" y="125.3">GND</text>
<text x="122.4" y="125.3">GND</text>
<text x="176.2" y="129.1">ESC_SDA</text>
<text x="179.1" y="131.7">J4</text>
<text x="195.6" y="127.9">GND</text>
<text x="238.1" y="131.7">SERIAL PRGM</text>
<text x="243.3" y="129.1">J6</text>
<text x="80.8" y="141.8">USB_B_Mini</text>
<text x="85.2" y="139.3">J1</text>
<text x="97.4" y="140" transform="rotate(-90 97.4 140)">+5V</text>
<text x="100.3" y="141.8">R5</text>
<text x="257" y="141.8">+3.3V</text>
<text x="85.3" y="146.9">VBUS</text>
<text x="97.7" y="149.5">22</text>
<text x="99.8" y="144.4">10k</text>
<text x="102.8" y="149.5">R6</text>
<text x="194.2" y="146.9">DEBUG</text>
<text x="196.3" y="144.4">J5</text>
<text x="199.3" y="148.3">1</text>
<text x="208.7" y="149.5">+3.3V</text>
<text x="255.3" y="148.2">GND</text>
<text x="32.3" y="153.3">MIC5504-3.3YM5</text>
<text x="39.3" y="150.7">U1</text>
<text x="87.4" y="152">D+</text>
<text x="87.4" y="154.5">D-</text>
<text x="144.2" y="155.8">J3</text>
<text x="14" y="158.3">+5V</text>
<text x="33.5" y="158.3">VIN</text>
<text x="42.8" y="158.3">VOUT</text>
<text x="61" y="158.3">+3.3V</text>
<text x="84.7" y="157.7" transform="rotate(-90 84.7 157.7)">Shield</text>
<text x="87.2" y="157.7" transform="rotate(-90 87.2 157.7)">GND</text>
<text x="88.3" y="157.1">ID</text>
<text x="100.3" y="157.1">R7</text>
<text x="100.3" y="159.6">22</text>
<text x="140.4" y="158.3">EXTRA I/O</text>
<text x="208.3" y="158.3">GND</text>
<text x="19.1" y="164.7">C1</text>
<text x="19.1" y="167.2">1u</text>
<text x="33.5" y="163.4">EN</text>
<text x="41.5" y="164.6" transform="rotate(-90 41.5 164.6)">GND</text>
<text x="57.2" y="164.7">C7</text>
<text x="57.2" y="167.2">1u</text>
<text x="84.3" y="168.5">GND</text>
<text x="38.6" y="176.1">GND</text>
<text x="76.9" y="177.4">TP2</text>
<text x="80.3" y="179.9">BATT</text>
<text x="91.4" y="177.4">+BATT</text>
<text x="106.7" y="179.9">M3</text>
<text x="106.7" y="177.4">H1</text>
<text x="116.8" y="179.9">M3</text>
<text x="116.8" y="177.4">H3</text>
<text x="155.6" y="178.7">+3.3V</text>
<text x="21.6" y="182.5">+3.3V</text>
<text x="76.9" y="183.7">TP3</text>
<text x="25.4" y="190.1">C2</text>
<text x="34.3" y="190.1">C3</text>
<text x="43.2" y="190.1">C5</text>
<text x="52.1" y="190.1">C6</text>
<text x="61" y="190.1">C8</text>
<text x="69.9" y="190.1">C9</text>
<text x="76.9" y="190.1">TP4</text>
<text x="80.5" y="186.3">GND</text>
<text x="106.7" y="191.4">H2</text>
<text x="116.8" y="191.4">H4</text>
<text x="22.1" y="196.4">GND</text>
<text x="25.4" y="192.6">10u</text>
<text x="34.3" y="192.6">1u</text>
<text x="43.2" y="192.6">0.1u</text>
<text x="52.1" y="192.6">0.1u</text>
<text x="61" y="192.6">0.1u</text>
<text x="68.6" y="192.6">0.1u</text>
<text x="80.5" y="192.6">GND</text>
<text x="88.1" y="196.4">GND</text>
<text x="106.7" y="193.9">M3</text>
<text x="116.8" y="193.9">M3</text>
</g>
<g font-size="1.8" fill="#0f0f0f">
<text x="156.2" y="28.9">MOSI</text>
<text x="156.2" y="33.9">SCK</text>
<text x="156.2" y="31.4">MISO</text>
<text x="156.2" y="36.5">RF_CS</text>
<text x="156.2" y="41.6">RF_CE</text>
<text x="223.5" y="37.8">SCL_3</text>
<text x="223.5" y="40.3">SDA_3</text>
<text x="24.1" y="47.9">BOOTD</text>
<text x="156.2" y="44.1">RF_INT</text>
<text x="93.6" y="62.2" transform="rotate(-90 93.6 62.2)">BATT_LVL</text>
<text x="96.5" y="74.6">RF_CE</text>
<text x="96.5" y="72">RF_INT</text>
<text x="96.5" y="77.1">RF_CS</text>
<text x="35.6" y="82.2">SCL_3</text>
<text x="96.5" y="82.2">MISO</text>
<text x="96.5" y="79.7">SCK</text>
<text x="35.6" y="84.7">SDA_3</text>
<text x="96.5" y="84.7">MOSI</text>
<text x="143.5" y="88.6">SDA_3</text>
<text x="196.8" y="88.6">SDA_5</text>
<text x="228.6" y="89.8">SCL_3</text>
<text x="228.6" y="92.4">SDA_3</text>
<text x="143.5" y="98.7">SCL_3</text>
<text x="196.8" y="98.7">SCL_5</text>
<text x="198.1" y="120.3">SDA_5</text>
<text x="198.1" y="122.8">SCL_5</text>
</g>
<g font-size="1.8" fill="#a90000">
<text x="163.8" y="29">6</text>
<text x="175" y="24.2" transform="rotate(-90 175 24.2)">2</text>
<text x="163.8" y="31.5">7</text>
<text x="163.8" y="34">5</text>
<text x="17.5" y="40.1" transform="rotate(-90 17.5 40.1)">2</text>
<text x="59" y="39.1">7</text>
<text x="70.9" y="36.3" transform="rotate(-90 70.9 36.3)">1</text>
<text x="73.4" y="36.9" transform="rotate(-90 73.4 36.9)">24</text>
<text x="75.9" y="36.9" transform="rotate(-90 75.9 36.9)">36</text>
<text x="78.5" y="36.9" transform="rotate(-90 78.5 36.9)">48</text>
<text x="81" y="36.3" transform="rotate(-90 81 36.3)">9</text>
<text x="163.8" y="36.6">4</text>
<text x="163.8" y="41.7">3</text>
<text x="17.5" y="47.7" transform="rotate(-90 17.5 47.7)">1</text>
<text x="58.4" y="44.2">44</text>
<text x="163.8" y="44.2">8</text>
<text x="39.3" y="51.8">1</text>
<text x="45.6" y="51.8">3</text>
<text x="59" y="49.3">5</text>
<text x="59" y="51.8">6</text>
<text x="175" y="50.9" transform="rotate(-90 175 50.9)">1</text>
<text x="42.9" y="57.2" transform="rotate(-90 42.9 57.2)">2</text>
<text x="59" y="56.9">2</text>
<text x="59" y="59.4">3</text>
<text x="59" y="62">4</text>
<text x="99" y="63.2">1</text>
<text x="58.4" y="67.1">18</text>
<text x="58.4" y="69.6">19</text>
<text x="88.9" y="67.1">10</text>
<text x="88.9" y="69.6">11</text>
<text x="58.4" y="72.1">20</text>
<text x="58.4" y="74.7">39</text>
<text x="58.4" y="77.2">40</text>
<text x="88.9" y="72.1">12</text>
<text x="88.9" y="74.7">13</text>
<text x="88.9" y="77.2">14</text>
<text x="58.4" y="79.8">41</text>
<text x="58.4" y="82.3">42</text>
<text x="88.9" y="79.8">15</text>
<text x="88.9" y="82.3">16</text>
<text x="180.1" y="83.3" transform="rotate(-90 180.1 83.3)">1</text>
<text x="58.4" y="84.8">43</text>
<text x="58.4" y="87.4">45</text>
<text x="58.4" y="89.9">46</text>
<text x="88.9" y="84.8">17</text>
<text x="88.9" y="87.4">29</text>
<text x="88.9" y="89.9">30</text>
<text x="175.8" y="88.6">2</text>
<text x="183.4" y="88.6">3</text>
<text x="235.5" y="89.9">4</text>
<text x="244.9" y="87.1" transform="rotate(-90 244.9 87.1)">6</text>
<text x="247.4" y="87.1" transform="rotate(-90 247.4 87.1)">8</text>
<text x="58.4" y="92.5">21</text>
<text x="58.4" y="95">22</text>
<text x="88.9" y="92.5">31</text>
<text x="88.9" y="95">32</text>
<text x="169.9" y="93.4" transform="rotate(-90 169.9 93.4)">1</text>
<text x="235.5" y="92.5">3</text>
<text x="235.5" y="95">5</text>
<text x="58.4" y="97.5">25</text>
<text x="58.4" y="100.1">26</text>
<text x="88.9" y="97.5">33</text>
<text x="88.9" y="100.1">34</text>
<text x="165.7" y="98.8">2</text>
<text x="173.3" y="98.8">3</text>
<text x="235.5" y="97.5">2</text>
<text x="58.4" y="102.6">27</text>
<text x="58.4" y="105.2">28</text>
<text x="88.9" y="102.6">37</text>
<text x="88.9" y="105.2">38</text>
<text x="244.9" y="102.3" transform="rotate(-90 244.9 102.3)">1</text>
<text x="247.4" y="102.3" transform="rotate(-90 247.4 102.3)">7</text>
<text x="70.9" y="110.5" transform="rotate(-90 70.9 110.5)">23</text>
<text x="73.4" y="110.5" transform="rotate(-90 73.4 110.5)">35</text>
<text x="78.5" y="109.9" transform="rotate(-90 78.5 109.9)">8</text>
<text x="186.6" y="117.9">4</text>
<text x="186.6" y="125.5">1</text>
<text x="186.6" y="122.9">2</text>
<text x="186.6" y="120.4">3</text>
<text x="246.3" y="135.6">5</text>
<text x="246.3" y="133.1">6</text>
<text x="246.3" y="143.3">2</text>
<text x="246.3" y="140.7">3</text>
<text x="246.3" y="138.2">4</text>
<text x="92" y="145.8">1</text>
<text x="246.3" y="145.8">1</text>
<text x="92" y="150.9">3</text>
<text x="92" y="153.4">2</text>
<text x="92" y="156">4</text>
<text x="199.3" y="150.9">2</text>
<text x="199.3" y="153.4">3</text>
<text x="199.3" y="156">4</text>
<text x="31" y="157.2">1</text>
<text x="48.8" y="157.2">5</text>
<text x="83.6" y="160.7" transform="rotate(-90 83.6 160.7)">6</text>
<text x="86.1" y="160.7" transform="rotate(-90 86.1 160.7)">5</text>
<text x="147.2" y="159.8">1</text>
<text x="31" y="162.3">3</text>
<text x="40.4" y="167.1" transform="rotate(-90 40.4 167.1)">2</text>
<text x="147.2" y="162.3">2</text>
<text x="147.2" y="164.8">3</text>
<text x="147.2" y="167.4">4</text>
<text x="147.2" y="169.9">5</text>
<text x="147.2" y="172.5">6</text>
<text x="147.2" y="175">7</text>
<text x="147.2" y="177.5">8</text>
</g>
<text font-size="1.8" fill="#009600" x="75.9" y="110.5" transform="rotate(-90 75.9 110.5)">47</text>
<g font-size="1.4" fill="#006464">
<text x="252.1" y="28.7">VDDIO</text>
<text x="253.6" y="31.2">VDD</text>
<text x="233.4" y="36.3">AD0/SDO</text>
<text x="233.4" y="38.8">SCL/SCLK</text>
<text x="233.4" y="41.4">SDA/SDI</text>
<text x="253.3" y="38.8">INT1</text>
<text x="253.3" y="41.4">INT2</text>
<text x="233.4" y="43.9">~{CS}</text>
<text x="233.4" y="49">FSYNC/NC</text>
<text x="250.7" y="51.5">REGOUT</text>
<text x="252.8" y="56.6">RESV</text>
<text x="253.4" y="59.2">GND</text>
</g>
<g font-size="1.4" fill="#a90000">
<text x="258.5" y="27.7">5</text>
<text x="230.5" y="35.3">1</text>
<text x="258.5" y="30.2">8</text>
<text x="230" y="37.8">13</text>
<text x="230" y="40.4">14</text>
<text x="258.5" y="37.8">4</text>
<text x="258.5" y="40.4">9</text>
<text x="230" y="42.9">12</text>
<text x="230" y="48">10</text>
<text x="258" y="50.5">11</text>
<text x="258.5" y="55.6">7</text>
<text x="258.5" y="58.2">6</text>
</g>
</svg>
